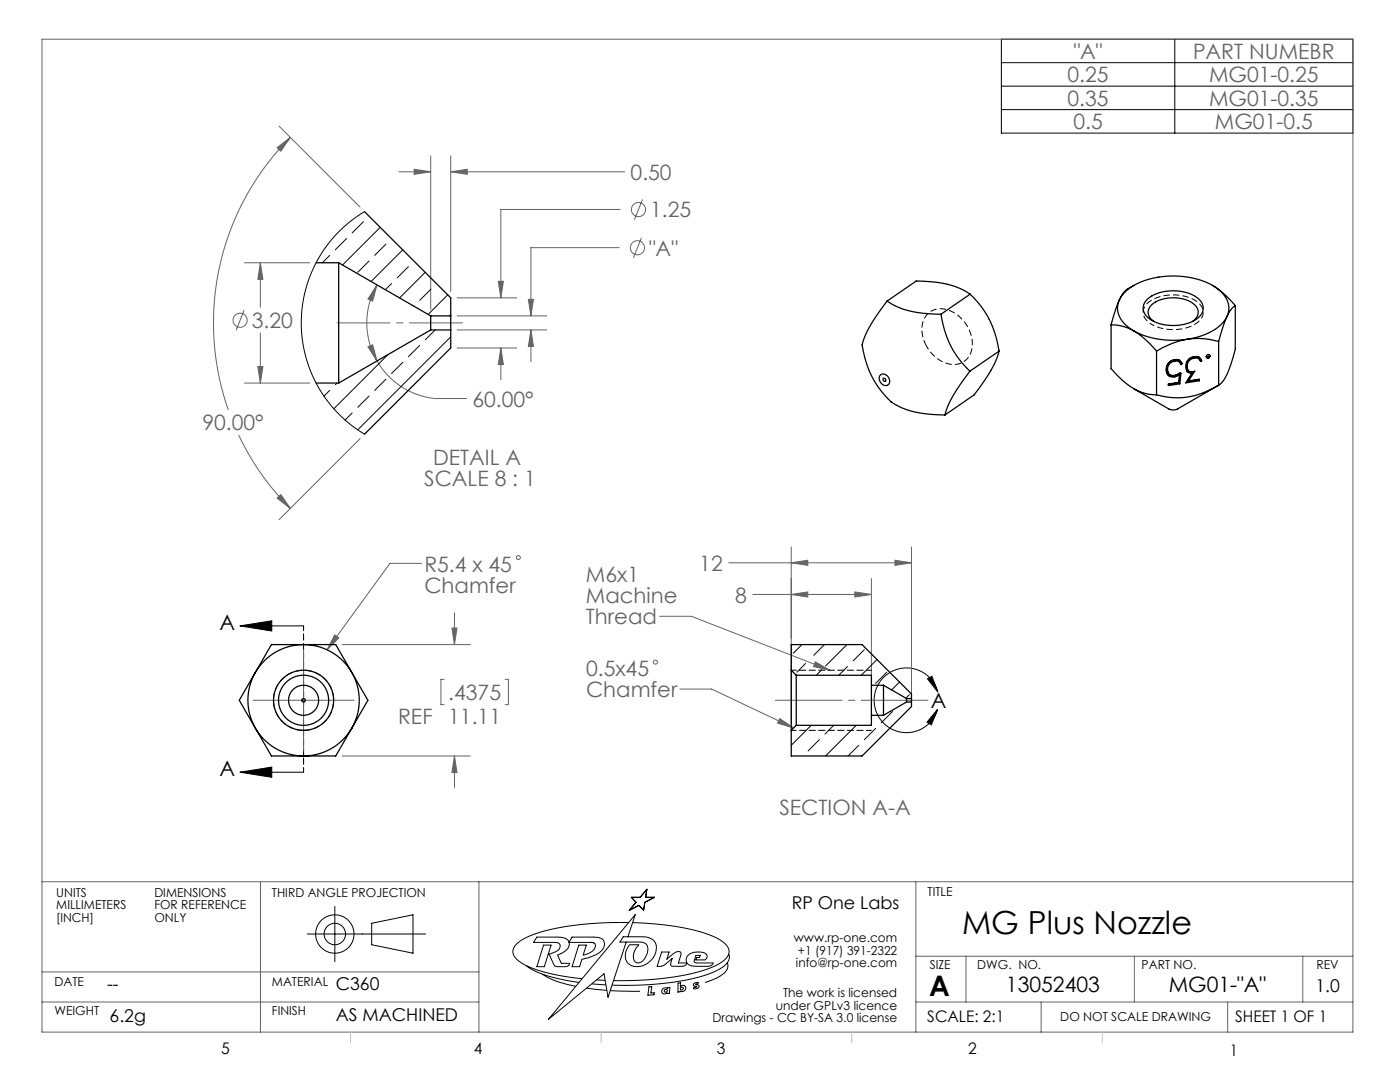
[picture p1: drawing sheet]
<svg xmlns="http://www.w3.org/2000/svg" width="279mm" height="216mm" viewBox="0 0 279 216" stroke-linecap="round" stroke-linejoin="round" font-family="sans-serif">
<g fill="none" stroke="#646464" stroke-width=".2">
<path d="M8.4 7.8h261.6v198.1h-261.6zM55.3 29.5l2.6-2.1-1.9 2.8zM55.7 25.2l16.2 16.1M57.9 27.4a52.3 52.3 0 0 0-12.3 54.4M79.6 34.3h6.4M82.7 33.8l3.3 .5-3.3 .5zM86 31.1v30.7M90 31.1v27.1M90 34.3h34.7M90 34.3l3.3-.5v1zM128.2 39.8l-1.6 4M48.8 52.4h13"/>
<path d="M52 52.4v8.9M52 52.4l.5 3.3h-1zM75.2 56.8l-.8 3.3-1-.4zM75.2 56.8a15.2 15.2 0 0 0 0 15.2M91.2 59.4h11.9M99.4 56.1h1.1l-.5 3.3zM105.4 59.7h1.1l-.5 3.3zM123.6 49.4h-17.6v13.6M123.8 41.8h-23.8v17.6M128 47.4l-1.6 4.1M48.7 61.9l-1.6 4M48.8 76.4h13"/>
<path d="M51.5 73.1h1l-.5 3.3zM52 66.4v10M73.4 69.2l1-.4 .8 3.2zM75.2 72a15.2 15.2 0 0 0 11.6 7.5h6.3M91.2 63h17.9M91.2 65.8h17.9M91.2 69.4h11.9M100 69.4l.5 3.3h-1.1zM100 69.4v6.4M106 65.8v6.4M106 65.8l.5 3.3h-1.1zM47.6 86.8a52.3 52.3 0 0 0 10.3 14.7"/>
<path d="M55.3 99.4l.7-.7 1.9 2.8zM71.9 87.5l-16.2 16.2M84.2 112.4h-6.4l-12.5 17.3M145.4 112.3h36.5M150.3 118.6h23.6M157.9 109.1v35.4M157.9 118.6l3.3-.5v1zM157.9 112.3l3.3-.5v1zM170.6 118.1l3.3 .5-3.3 .5zM173.9 115.4v26.1M178.6 111.8l3.3 .5-3.3 .5zM181.9 109.1v29.7"/>
<path d="M50.5 139.7h20.2M60.6 129.7v20.1M66.8 126.7l.8 .6-2.3 2.4zM68.3 128.6h25.6M88.6 135.6h-.6v5h.6M90.2 125.3h1l-.5 3.3zM90.7 122.3v6.3M100.8 135.6h.7v5h-.7M131.6 123h6.4l27.6 10.7M135.7 137.5h6.3l16.4 7.8M162.7 132.1l2.9 1.6-3.3-.7zM68.3 150.8h25.6"/>
<path d="M90.7 150.8v6.4M90.7 150.8l.5 3.3h-1zM155.6 143.4l2.8 1.9-3.2-1zM8.4 175.9h261.6M52 175.9v30M95.6 175.9v30M182.8 175.9v30M8.4 199.9h87.2M8.4 193.9h87.2M182.8 199.9h87.2M182.8 190.8h87.2M192.8 190.8v9.1"/>
<path d="M207.8 199.9v6M226.4 190.8v9.1M245 199.9v6M260 190.8v9.1"/>
<circle cx="127.2" cy="49.4" r="1.41"/>
<circle cx="127.4" cy="41.8" r="1.41"/>
<circle cx="47.9" cy="63.9" r="1.41"/>
<circle cx="103.4" cy="111.3" r=".4"/>
<circle cx="130.8" cy="132.1" r=".4"/>
</g>
<g fill="none" stroke="#000" stroke-width=".2">
<path d="M199.8 7.8h70.2v18.8h-70.2zM199.8 12.5h70.2M199.8 17.2h70.2M234.5 7.8v18.8M199.8 21.9h70.2M47.9 124.9l6.3-1v2zM47.9 124.9h12.7M185.1 135.4l.9-.4 1.2 3.1zM187.2 138.1a6.5 6.5 0 0 0-9.9-3.7 6.5 6.5 0 0 0-.2 10.6 6.5 6.5 0 0 0 10-3.5M47.9 154.1l6.3-1v2zM47.9 154.1h12.7M187.1 141.5l-1.2 3.1-.9-.5z"/>
<path d="M126 179.1h1.8l1.3-1.6-.3 1.6h1.8l-1.9 .9-.3 1.6-.9-.9-1.9 .9 1.3-1.6zM61.3 186.4h23.7M66.8 180.9v11M74.2 184.2l8.2-1.7v7.7l-8.2-1.7zM105 192.7a19.7 19.7 0 0 0 8.8 3.1l1.8 .2M108.2 194.4a16.2 16.2 0 0 0 6.7 2.4M108.5 188.6h1.5l-1.4 4.3h-1.5zM113.6 188a1.96 1.96 0 0 0-2.2-1h-4.3l-.6 1h4.3a.85 .85 0 0 1 1 .8 1.73 1.73 0 0 1-1.5 1.3l-.7 .3 .8 1.8a.79 .79 0 0 0 .8 .7h1.6a.8 .8 0 0 0 .9-.7h-1.7l-.7-1.6a3 3 0 0 0 2.3-2.2v-.4M114.2 187h4.3a1.69 1.69 0 0 1 2.2 1.4 2.64 2.64 0 0 1-1.8 2.1l-1.4 .6-1.4 .3-.4 1.5h-1.5l1.3-4.3h1.5l-.6 2a2.88 2.88 0 0 0 2.4-1.9 .76 .76 0 0 0-1-.7h-4.3zM117 197.2l4.1 .4M118.1 196.3l2.8 .2M119 195.5l1.8 .1"/>
<path d="M121.8 197.7l5.9 .1M124.4 186.9h3.8a2.34 2.34 0 0 1 2.8 2.2 3.9 3.9 0 0 1-5 3.6 2.38 2.38 0 0 1-.7-3.8l.3-.4h1.9a2.85 2.85 0 0 0-.9 3.2 1.29 1.29 0 0 0 2.2-.6 2.26 2.26 0 0 0 .1-2.8l-.5-.3h-.5h-4.2zM125.3 186.9l1.5-4.4-17.3 20.9 11-9.1 .8 4.7 3.7-11M125.5 184.1a55.8 55.8 0 0 0-19.4 2.5 6 6 0 0 0-3.7 2.8 2.59 2.59 0 0 0 1.7 2.8 31.2 31.2 0 0 0 12.1 3.1M126.2 184.1a45.9 45.9 0 0 1 16.5 2.9 3.9 3.9 0 0 1 2.8 2.9 3.9 3.9 0 0 1-2.7 2.8 44.4 44.4 0 0 1-16.4 2.9l-4 .1M129.5 196.9h.6l-.2 1.2h.7l-.1 .4-1.2 .1zM132 190h1.5l-.4 1.4 1.9-1.5h.5l.3 .1 .1 .5-.5 1.6h1.7a1.06 1.06 0 0 1-1 .7l-2.2-.1-.1-.4 .4-1.1-2 1.6h-1.1zM132.2 197.4l.5-.3 .5 .2v-.2l.5-.1-.1 1.2-.5 .1v-.2a.59 .59 0 0 1-.8 .1 .59 .59 0 0 1-.1-.8zM135.3 196.2l.5-.1v.8a.63 .63 0 0 1 1.1 0 .63 .63 0 0 1-.6 .9l-.5-.1v.2l-.5 .1zM136.4 197.2a.3 .3 0 0 0-.4-.3 .3 .3 0 0 0-.2 .4 .3 .3 0 0 0 .4 .2l.2-.3M137.1 190.8a3.2 3.2 0 0 1 3.9-.4l.1 .4-.1 .4-.3 .3h-1.8l.1-.4h.6l.2-.5h-.9l-.3 1.4 .5 .1h3.2a1.02 1.02 0 0 1-1 .7l-3.2-.1a1.2 1.2 0 0 1-1-1.9zM138.5 196.3l.4-.2h.5l-.1 .2h-.3l-.1 .2a.43 .43 0 0 1 .4 .1 .43 .43 0 0 1 .1 .5l-.4 .2h-.6l.1-.3h.4l.2-.1-.1-.1a.4 .4 0 0 1-.5-.1 .4 .4 0 0 1 0-.4z"/>
<path d="M145.1 192.1a1.58 1.58 0 0 1-.5 2 10.2 10.2 0 0 1-3.9 1.9M145.4 190.3a2.32 2.32 0 0 1-1.4 2.8 28.8 28.8 0 0 1-11.7 3.1 73.7 73.7 0 0 1-10.2 .4"/>
<circle cx="66.8" cy="186.4" r="2.14"/>
<circle cx="66.8" cy="186.4" r="3.8"/>
<circle cx="132.8" cy="197.7" r=".32"/>
</g>
<path d="M60.6 145.7a6 6 0 0 1-5.3-8.9 6 6 0 0 1 10.4-.3 6 6 0 0 1-4.8 9.2h-.3" fill="none" stroke="#000" stroke-width=".2" stroke-dasharray="1.3 .6" stroke-dashoffset="-.1" stroke-linecap="butt"/>
<path d="M229.9 64.8a2.51 2.51 0 0 1-1.2-4 8.3 8.3 0 0 1 8-1.6 4.1 4.1 0 0 1 3.4 3 3.5 3.5 0 0 1-2.8 3.1 9.5 9.5 0 0 1-7.4-.5" fill="none" stroke="#000" stroke-width=".2" stroke-dasharray="1.3 .6" stroke-dashoffset=".7" stroke-linecap="butt"/>
<path d="M184.8 68.8a6.2 6.2 0 0 0 6.7 3.8 4.2 4.2 0 0 0 2.4-5.5 6.9 6.9 0 0 0-6.5-5.5 3.9 3.9 0 0 0-3.3 5l.7 2.2" fill="none" stroke="#000" stroke-width=".2" stroke-dasharray="1.3 .6" stroke-dashoffset=".2" stroke-linecap="butt"/>
<path d="M60.6 124.9v29.2M157.9 133.7h16M157.9 145.7h16" fill="none" stroke="#000" stroke-width=".2" stroke-dasharray="1.3 .6" stroke-dashoffset=".3"/>
<path d="M67.3 64.4h25" fill="none" stroke="#646464" stroke-width=".2" stroke-dasharray="15.2 1.3 1.3 1.3" stroke-dashoffset="4.6"/>
<path d="M185.2 139.7h-30.5" fill="none" stroke="#646464" stroke-width=".2" stroke-dasharray="15.2 1.3 1.3 1.3" stroke-dashoffset="1.9"/>
<path d="M70 205.9v2.2M120 205.9v2.2M170 205.9v2.2M220 205.9v2.2" fill="none" stroke="#c0c0c0" stroke-width=".2"/>
<path d="M47.9 124.9l6.3-1v2zM47.9 154.1l6.3-1v2zM185.1 135.4l.9-.4 1.2 3.1zM187.1 141.5l-1.2 3.1-.9-.5z" fill="#000"/>
<g fill="#646464">
<path d="M66.8 126.7l.8 .6-2.3 2.4z"/>
<path d="M90.2 125.3h1l-.5 3.3zM90.7 150.8l.5 3.3h-1zM170.6 118.1l3.3 .5-3.3 .5zM157.9 118.6l3.3-.5v1zM157.9 112.3l3.3-.5v1zM178.6 111.8l3.3 .5-3.3 .5zM105.4 59.7h1.1l-.5 3.3zM106 65.8l.5 3.3h-1.1zM82.7 33.8l3.3 .5-3.3 .5zM90 34.3l3.3-.5v1zM55.3 29.5l2.6-2.1-1.9 2.8zM55.3 99.4l.7-.7 1.9 2.8zM75.2 56.8l-.8 3.3-1-.4zM73.4 69.2l1-.4 .8 3.2zM52 52.4l.5 3.3h-1zM51.5 73.1h1l-.5 3.3zM100 69.4l.5 3.3h-1.1zM99.4 56.1h1.1l-.5 3.3z"/>
<path d="M162.7 132.1l2.9 1.6-3.3-.7zM155.6 143.4l2.8 1.9-3.2-1z"/>
</g>
<g fill="none" stroke="#000" stroke-width=".25">
<path d="M63.1 52.4h4.5M67.6 52.4v24M67.6 52.4l18.4 10.6M72.8 42.2l17.2 17.2v3.6M193.6 58.7a16.6 16.6 0 0 0-9.3-2.6h-1.4l-5.9 4M193.6 58.7a18.6 18.6 0 0 1 5.8 11.4M193.6 58.7l-5.8 4M223.4 59.8a4.5 4.5 0 0 0 1.9 5.6l1 .6M223.4 59.8l-.9 2.3-.8 2.7M226.3 57a4.6 4.6 0 0 0-2.3 1.7l-.6 1.1M229 59.7a8.7 8.7 0 0 1 10.2-.1 2.41 2.41 0 0 1-.5 4.1 9 9 0 0 1-9.6-.3 2.3 2.3 0 0 1-.1-3.7zM242 57a5.4 5.4 0 0 1 3.2 4.9l-.3 1.2"/>
<path d="M242 57a17 17 0 0 0-16.7 .6l-1.1 1.1-.8 1.1M242 57l2.2 1.6 2.3 2.4M63.1 76.4h4.5M86 63v2.8M86 65.8h4M86 63h4M86 65.8l-18.4 10.6M90 63v2.8M90 65.8v3.6l-17.2 17.2M175.7 74.8a1.25 1.25 0 0 1 1.6 .5 1.25 1.25 0 0 1-.2 1.6 1.35 1.35 0 0 1-1.4-.6 1.35 1.35 0 0 1 0-1.5zM177 60.1a16.9 16.9 0 0 0 9.4 2.6h1.4M177 60.1a24.5 24.5 0 0 0-4.9 8.7 18.6 18.6 0 0 0 5.7 11.4 16.8 16.8 0 0 0 9.7 2.6h1.1"/>
<path d="M187.8 62.7a18.6 18.6 0 0 0 5.8 11.4M193.6 74.1a25.2 25.2 0 0 0-5 8.7M199.4 70.1a24.8 24.8 0 0 1-5 8.7l-5.8 4M199.4 70.1l-5.8 4M221.7 64.8v8.7a14.4 14.4 0 0 0 6.9 5l2.2 .3M221.7 64.8a8.8 8.8 0 0 1 4.6 1.2M226.3 66a17.2 17.2 0 0 0 10.7 1.7M226.3 66l2.2 1.6 2.3 2.4M230.3 64.1a2.11 2.11 0 0 1-1.2-2 2.11 2.11 0 0 1 1.5-1.8 7.3 7.3 0 0 1 8 .7 1.98 1.98 0 0 1-.6 3.1M230.8 70v8.8M232.9 74.5l.2 .2M232.9 73.5l.1 .6"/>
<path d="M232.9 73.5l.1 .2M233 73.7a1.21 1.21 0 0 0 .7 1.2 1.21 1.21 0 0 0 1.3-.2l.7-.2-.3 2.1M233 74.1l.1 .2M233.1 74.7l.5 .3h.7M233.1 74.7l.1 .3M233.2 75l.5 .2h.7M234.3 75l.1 .2M234.3 71.8h.3a.96 .96 0 0 1 1 .8M234.3 71.8l-.3 .1a1.55 1.55 0 0 0-1.1 1.6M234.3 71.8l.1 .3M234.4 72.1l-.3 .1a1.55 1.55 0 0 0-1.1 1.5M234.4 72.1l.3-.1a.89 .89 0 0 1 1 .7l.2-.1"/>
<path d="M235.1 74.7l-.8 .3M235.3 74.5l.1 .3M235.3 76.4l-2.1 .3M235.3 76.4l.1 .2M235.4 74.8l-1 .4M235.4 74.8l-.2 1.5-2 .3v.3l2.2-.3M235.6 74.5l-.3 1.9M235.6 72.5l.2-.1 .1 .2M235.9 72.6a1.29 1.29 0 0 0-1.9-.7 1.94 1.94 0 0 0-.8 3.1M236.8 72.9l.2 .8M236.8 72.9l.1 .2M236.9 74.1l.3 .3h.5"/>
<path d="M236.9 74.1l-.1-.2 .3 .2 .5 .1M236.9 73.1a.97 .97 0 0 0 .5 1 .97 .97 0 0 0 1.1 0l-1.3 1.9M237 67.7l3.2-.1 3 .5M237 67.7l-2.9 .8-3.3 1.5M237.1 75.8l.1 .2M237.6 74.2l.1 .2M237.8 74.2h-.2M237.9 74.2l.1 .2h-.3M238.2 74.1l-1.5 2.3 2.6-.4M238.2 71.2h.3a.96 .96 0 0 1 1 .8M238.2 71.2a1.59 1.59 0 0 0-1.4 1.7M238.2 71.2l.1 .3"/>
<path d="M238.3 71.5a1.59 1.59 0 0 0-1.4 1.6M238.3 71.5l.3-.1a.89 .89 0 0 1 1 .7l.2-.1M239.2 75.8l-2.4 .3M239.2 75.7v.1M239.2 75.8l.1 .2M239.3 76v-.3l-2.1 .3M239.5 71.9l.2-.1 .1 .2M239.8 72a1.29 1.29 0 0 0-1.9-.7 1.95 1.95 0 0 0-1 2.8M240.7 71.2l.3 .1M241 71.3l.1 .2M241.5 71.1a.36 .36 0 0 0-.4-.3 .36 .36 0 0 0-.4 .4 .36 .36 0 0 0 .4 .3M241.5 71.1l-.2 .3-.2 .1"/>
<path d="M241.5 71.1l-.1-.3-.2 .3-.2 .2M243.2 76.9a14.8 14.8 0 0 1-12.4 1.9M243.2 68.1v8.8M243.2 76.9l-8.2 4.7a1.95 1.95 0 0 1-1.7 0l-7-4M244.9 63.1a9.3 9.3 0 0 1-6.5 4.3l-1.4 .3M244.9 63.1l-.8 2.1-.9 2.9M246.5 61v8.7a17.9 17.9 0 0 1-2.7 6.7l-.6 .5M246.5 61l-.8 .7-.8 1.4M51 134.2a11.1 11.1 0 0 0 0 11.1M51 134.2l-3.2 5.5 3.2 5.6M60.6 128.6a11.1 11.1 0 0 1 9.6 5.6M60.6 128.6a11.1 11.1 0 0 0-9.6 5.6"/>
<path d="M60.6 128.6h6.4l3.2 5.6M60.6 128.6h-6.4l-3.2 5.6M70.2 134.2a11.1 11.1 0 0 1 0 11.1M70.2 134.2l3.2 5.5-3.2 5.6M157.9 133.7v12M157.9 133.7v-5.1h14.1l9.9 9.9v.9M157.9 133.7l1 1M158.9 134.7v10M158.9 134.7h15v2M173.9 136.7v6M173.9 136.7h2.4M176.3 136.7v6"/>
<path d="M176.3 136.7l4.6 2.7M180.9 139.4v.7M180.9 139.4h1M181.9 139.4v.7M51 145.3a11.1 11.1 0 0 0 9.6 5.5M51 145.3l3.2 5.5h6.4M70.2 145.3a11.1 11.1 0 0 1-9.6 5.5M70.2 145.3l-3.2 5.5h-6.4M158.9 144.7l-1 1M173.9 142.7v2h-15M173.9 142.7h2.4M180.9 140.1h1"/>
<path d="M180.9 140.1l-4.6 2.6M181.9 140.1v.9l-9.9 9.8h-14.1v-5.1"/>
<circle cx="176.5" cy="75.8" r=".31"/>
<circle cx="60.6" cy="139.7" r="6"/>
<circle cx="60.6" cy="139.7" r=".35"/>
<circle cx="60.6" cy="139.7" r="3"/>
<circle cx="60.6" cy="139.7" r="5"/>
</g>
<g fill="none" stroke="#000" stroke-width=".2">
<path d="M65.8 51l-1.5 1.4M69.2 47.6l-2.3 2.2M72.5 44.2l-2.2 2.3M72.8 42.2l-2.7 1.8-2.5 2.3-2.3 2.6-1.7 2.6-1.5 3-1.1 3.3-.7 3.4-.2 3.1 .2 3.2 .6 3.4 1.1 3.2 1.5 3.1 1.8 2.8 2.1 2.4 2.6 2.3 2.8 1.9M73.7 52.1l-2.3 2.2M75.9 45.4l-7.5 7.5M77 48.7l-2.2 2.3M78.1 56.6l-1.2 1.2M80.4 49.9l-6.3 6.3M81.5 53.2l-2.2 2.3M84.9 54.3l-5.1 5.2M86 57.7l-2.2 2.2"/>
<path d="M89.4 58.8l-4 3.9M65.8 77.9l-1.1 1.1M67.3 76.4l-.4 .4M73.7 79l-2.3 2.3M77 75.7l-2.2 2.2M77.4 70.7l-10.8 10.9M80.4 72.3l-2.3 2.2M82.6 61.1h.1M83.8 68.9l-2.3 2.3M86.8 65.8l-1.9 2M90 67.2l-18.6 18.6M90 62.7l-.4 .3"/>
<path d="M70.3 82.4l-1.4 1.4M160 128.6l-1.7 1.8M160.8 132.4l-1.8 1.7M164 133.6l-1.1 1.1M164.5 128.6l-2.1 2.2M169 128.6l-4.2 4.3M169.1 133l-1.7 1.7M172.5 129.6l-2.2 2.3M175 131.6l-3.1 3.1M177 134.1l-2.3 2.3M179.5 136.1l-1.6 1.6M181.5 138.6l-.7 .7"/>
<path d="M161.9 144.7l-4 4M163.5 147.6l-2.2 2.2M166.4 144.7l-1.8 1.8M170.9 144.7l-6.1 6.1M171.4 148.7l-2.2 2.1M174.7 145.3l-2.2 2.3M178.1 142l-2.2 2.2"/>
</g>
<text font-size="6.3" x="192" y="186.4">MG Plus Nozzle</text>
<text font-size="5.6" x="185.4" y="198.7">A</text>
<g font-size="4.2" fill="#646464">
<text x="214.3" y="11.7">&quot;A&quot;</text>
<text x="238.1" y="11.7">PART NUMEBR</text>
<text x="213" y="16.4">0.25</text>
<text x="241.3" y="16.4">MG01-0.25</text>
<text x="213" y="21.1">0.35</text>
<text x="241.3" y="21.1">MG01-0.35</text>
<text x="214.2" y="25.8">0.5</text>
<text x="242.5" y="25.8">MG01-0.5</text>
<text x="125.8" y="35.9">0.50</text>
<text x="129.7" y="43.4">1.25</text>
<text x="129.5" y="51">&quot;A&quot;</text>
<text x="50.2" y="65.5">3.20</text>
<text x="94.3" y="81.1">60.00°</text>
<text x="40.4" y="85.9">90.00°</text>
<text x="86.4" y="92.9">DETAIL A</text>
<text x="84.7" y="97">SCALE 8 : 1</text>
<text x="139.6" y="113.9">12</text>
<text x="84.7" y="114.1">R5.4 x 45</text>
<text x="84.7" y="118.2">Chamfer</text>
<text x="116.9" y="116.2">M6x1</text>
<text x="116.9" y="120.4">Machine</text>
<text x="116.9" y="124.6">Thread</text>
<text x="146.7" y="120.2">8</text>
<text x="117" y="134.9">0.5x45</text>
<text x="89.5" y="139.7">.4375</text>
<text x="117" y="139.1">Chamfer</text>
<text x="79.5" y="144.4">REF</text>
<text x="89.5" y="144.4">11.11</text>
<text x="155.5" y="162.6">SECTION A-A</text>
</g>
<g font-size="4.2">
<text x="43.8" y="125.6">A</text>
<text x="185.8" y="141.3">A</text>
<text x="43.8" y="154.8">A</text>
<text x="200.8" y="198">13052403</text>
<text x="233.2" y="198">MG01-&quot;A&quot;</text>
</g>
<g font-size="3.5">
<text x="158" y="181.4">RP One Labs</text>
<text x="21.4" y="197.6">--</text>
<text x="67" y="197.6">C360</text>
<text x="262.5" y="198">1.0</text>
<text x="21.9" y="203.8">6.2g</text>
<text x="67" y="203.7">AS MACHINED</text>
</g>
<g font-size="3.2">
<text x="185.1" y="204">SCALE: 2:1</text>
<text x="246.5" y="204">SHEET 1 OF 1</text>
<text x="44.2" y="210.4">5</text>
<text x="94.6" y="210.3">4</text>
<text x="143.1" y="210.4">3</text>
<text x="193.2" y="210.3">2</text>
<text x="245.4" y="210.6">1</text>
</g>
<g font-size="2.5">
<text x="11.2" y="179">UNITS</text>
<text x="30.8" y="179">DIMENSIONS</text>
<text x="54.3" y="179">THIRD ANGLE PROJECTION</text>
<text x="185.1" y="178.9">TITLE</text>
<text x="11.2" y="181.4">MILLIMETERS</text>
<text x="11.2" y="183.9">[INCH]</text>
<text x="30.8" y="181.4">FOR REFERENCE</text>
<text x="30.8" y="183.9">ONLY</text>
<text x="158.4" y="188">www.rp-one.com</text>
<text x="159.2" y="190.5">+1 (917) 391-2322</text>
<text x="10.9" y="196.7">DATE</text>
<text x="54.3" y="196.7">MATERIAL</text>
<text x="158.8" y="192.9">info@rp-one.com</text>
<text x="185.5" y="193.4">SIZE</text>
<text x="195" y="193.3">DWG. NO.</text>
<text x="227.8" y="193.4">PART NO.</text>
<text x="262.7" y="193.3">REV</text>
<text x="10.9" y="202.6">WEIGHT</text>
<text x="54.3" y="202.6">FINISH</text>
<text x="142.2" y="204">Drawings - CC BY-SA 3.0 license</text>
<text x="154.8" y="201.5">under GPLv3 licence</text>
<text x="156.3" y="199">The work is licensed</text>
<text x="211.6" y="203.7">DO NOT SCALE DRAWING</text>
</g>
</svg>
